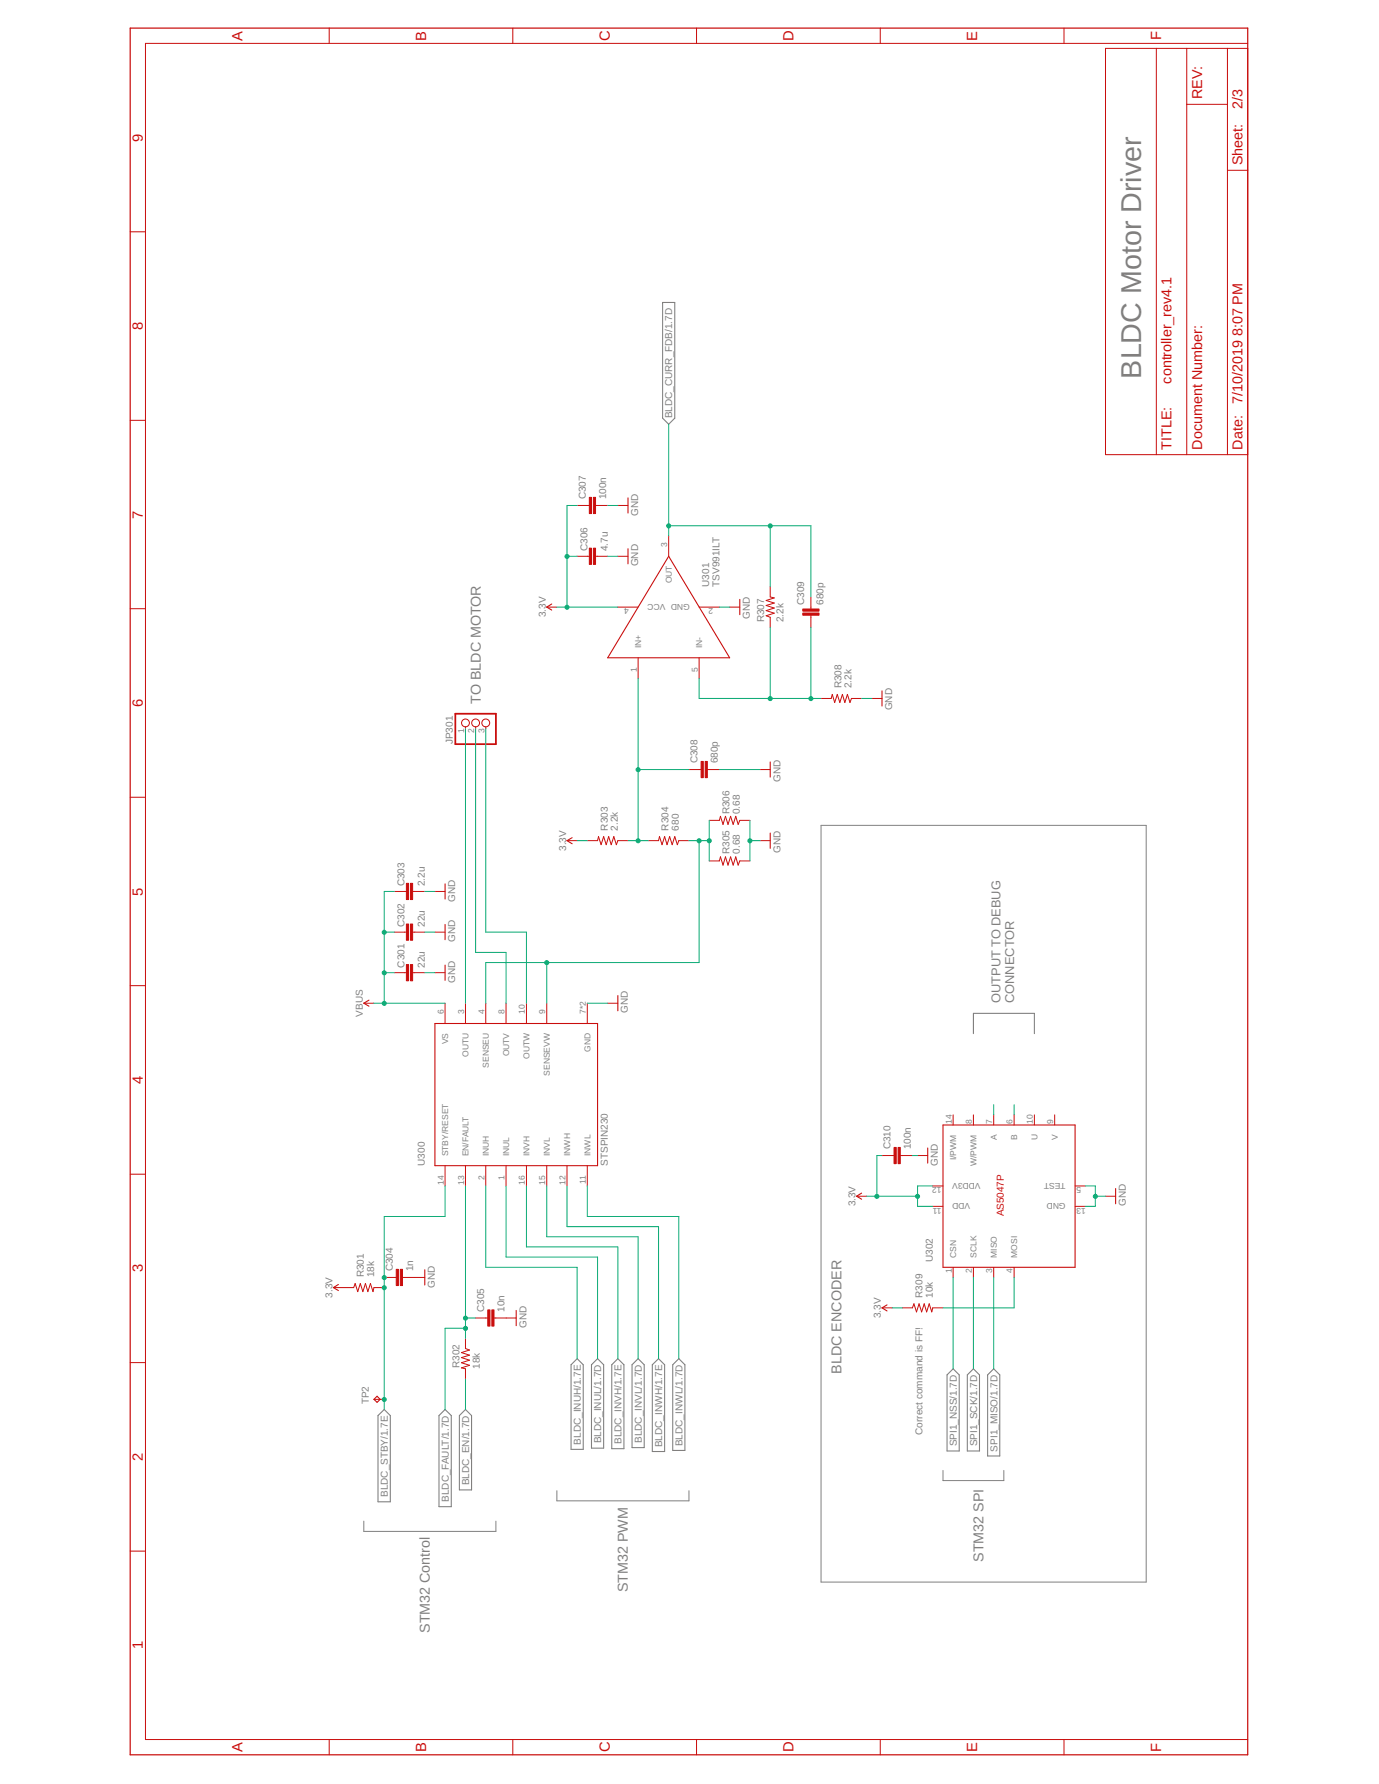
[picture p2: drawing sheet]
<svg xmlns="http://www.w3.org/2000/svg" width="216mm" height="279mm" viewBox="0 0 216 279" stroke-linecap="round" stroke-linejoin="round" font-family="sans-serif">
<path d="M128.5 129.3h51v118.5h-51zM57 238.2v1.6h20.6v-1.6M87.2 233.5v1.6h20.7v-1.6M147.6 230.3v1.6h9.6v-1.6" fill="none" stroke="#808080" stroke-width=".16"/>
<g fill="none" stroke="#808080" stroke-width=".17">
<path d="M103.7 47.4h1.9v18.1l-.9 .9-1-.9zM152.4 161.9v-3.2h9.5v3.2M90.4 212.8l.9 .9v13.3h-1.9v-13.3zM93.6 212.8l.9 .9v13.1h-1.9v-13.1zM96.7 212.8l1 .9v13.2h-1.9v-13.2zM99.9 212.8l1 .9v13h-1.9v-13zM102.1 213.7l1-.9 1 .9v13.6h-2zM106.3 212.8l.9 .9v13.5h-1.9v-13.5zM148.3 215.3l.9-.9 1 .9v11.9h-1.9zM152.4 214.4l1 .9v11.9h-2v-11.9zM155.6 214.4l.9 .9v12.7h-1.9v-12.7zM59.2 221.7l1-1 .9 1v13.5h-1.9z"/>
<path d="M69.7 220.7l1 1v14.3h-2v-14.3zM72.9 220.7l.9 1v11.6h-1.9v-11.6z"/>
</g>
<path d="M20.4 4.4h174.9v270.4h-174.9z" fill="none" stroke="#c90d0c" stroke-width=".19"/>
<g fill="none" stroke="#c90d0c" stroke-width=".16">
<path d="M51.5 4.4v2.4M80.3 4.4v2.4M109.1 4.4v2.4M137.8 4.4v2.4M166.6 4.4v2.4M173.1 7.6h22.2v63.6h-22.2zM181 7.6v63.6M185.8 7.6v63.6M185.8 16.3h6.4M192.2 7.6v63.6M195.3 6.8h-172.5v265.6h172.5M20.4 36.3h2.4"/>
<path d="M192.2 26.7h3.1M20.4 65.8h2.4M90.4 79.2h1.9M93.2 79.2h1.9M96.7 79.2h1.6M20.4 95.3h2.4M85.6 95.1h1.6M90.4 87.1h1.9M93.2 87.1h1.9M96.7 95.1h3.2M96.7 87.1h1.6M104.7 83.9v3.2"/>
<path d="M109.5 95.1h3.1M114.2 95.1h1.6M120.6 91.9v1.6l.6 .1-1.2 .4 1.2 .4-1.2 .4 1.2 .4-1.2 .4 1.2 .4-1.2 .4 .6 .3v1.6M127 93.5v1.9M127 96.4v1.9M72.9 113.8v.4M74.5 113.8v.4M76.1 113.8v.4M99.9 103v3.2M109.5 103v3.2M128.5 109.4h1.6l.2-.6 .4 1.2 .4-1.2 .4 1.2 .4-1.2 .4 1.2 .4-1.2 .4 1.2 .2-.6h1.6M136.5 109.4h1.6"/>
<path d="M20.4 124.9h2.4M61.7 139.6h1.9M64.6 139.6h1.9M68.1 139.6h1.6M88.8 131.7h1.6M91.9 131.7h1.7l.1-.7 .4 1.3 .4-1.3 .4 1.3 .4-1.3 .4 1.3 .4-1.3 .4 1.3 .2-.6h1.6M101.5 131.7h1.6l.2-.7 .4 1.3 .4-1.3 .3 1.3 .4-1.3 .4 1.3 .4-1.3 .4 1.3 .3-.6h1.6M107.9 120.5h1.9M110.7 120.5h1.9M111 134.8h1.6l.2-.6 .4 1.3 .4-1.3 .4 1.3 .4-1.3 .4 1.3 .4-1.3 .4 1.3 .2-.7h1.6M111 128.5h1.6l.2-.7 .4 1.3 .4-1.3 .4 1.3 .4-1.3 .4 1.3 .4-1.3 .4 1.3 .2-.6h1.6M119 131.7h1.6"/>
<path d="M119 120.5h1.6M20.4 154.4h2.4M57 157.1h1.5M61.7 152.3h1.9M61.7 146h1.9M64.6 152.3h1.9M64.6 146h1.9M68.1 152.3h1.6M68.1 146h1.6M69.7 157.1v3.2M72.9 157.1v3.2M76.1 157.1v3.2"/>
<path d="M79.2 157.1v3.2M82.4 157.1v3.2M85.6 157.1v3.2M91.9 157.1v3.2M95.1 157.1h1.6M149.2 174.6v1.6M152.4 174.6v1.6M155.6 174.6v1.6M158.8 174.6v1.6M161.9 174.6v1.6M165.1 174.6v1.6M20.4 183.9h2.4"/>
<path d="M69.7 182.6v3.1M72.9 182.6v3.1M76.1 182.6v3.1M79.2 182.6v3.1M82.4 182.6v3.1M85.6 182.6v3.1M88.8 182.6v3.1M91.9 182.6v3.1M134.1 187.3h1.6M138.1 181h1.9M140.9 181h2M143.7 181h1.5"/>
<path d="M146 188.9h1.6M146 185.7h1.6M149.2 198.5v1.6M152.4 198.5v1.6M155.6 198.5v1.6M158.8 198.5v1.6M168.3 188.9h1.6M168.3 185.7h1.6M173.1 187.3h1.6M20.4 213.4h2.4M52.2 201.7h3.2l.2-.7 .4 1.3 .4-1.3 .4 1.3 .4-1.3 .4 1.3 .4-1.3 .4 1.3 .1-.6h1.7M58.5 219.2h1.7"/>
<path d="M60.2 200.1h1.9M63 200.1h3.5M72.9 209.6v1.6l.6 .2-1.3 .4 1.3 .4-1.3 .4 1.3 .4-1.3 .4 1.3 .4-1.3 .4 .7 .2v1.6M74.5 206.4h1.9M77.3 206.4h3.5M138.1 204.8h1.6M141.3 204.8h1.6l.2-.6 .4 1.3 .4-1.3 .4 1.3 .4-1.3 .4 1.3 .4-1.3 .4 1.3 .1-.7h1.6M20.4 242.9h2.4M51.5 272.4v2.4M80.3 272.4v2.4M109.1 272.4v2.4M137.8 272.4v2.4"/>
<path d="M166.6 272.4v2.4"/>
<circle cx="72.9" cy="113.2" r=".61"/>
<circle cx="74.5" cy="113.2" r=".61"/>
<circle cx="76.1" cy="113.2" r=".61"/>
</g>
<g fill="none" stroke="#c90d0c" stroke-width=".17">
<path d="M98.3 78v2.3M86.4 94.6l-.8 .5 .8 .4M98.3 85.9v2.4M104.7 87.1l9.5 15.9h-19.1zM115.8 93.9v2.4M120.6 119.3v2.4M138.1 108.2v2.4M69.7 138.4v2.4M89.6 131.2l-.8 .5 .8 .4M120.6 130.5v2.4M57.8 156.6l-.8 .5 .8 .5M69.7 144.8v2.4"/>
<path d="M69.7 151.2v2.3M96.7 155.9v2.4M68.1 160.3h25.5v22.3h-25.5zM145.2 179.8v2.4M147.6 176.2h20.7v22.3h-20.7zM66.5 198.9v2.4M134.9 186.9l-.8 .4 .8 .5M174.7 186.1v2.4M53 201.2l-.8 .5 .8 .4M59 218.7l.5 .5-.5 .4-.5-.4zM80.8 205.2v2.4M138.9 204.4l-.8 .4 .8 .5"/>
</g>
<g fill="#c90d0c" stroke="#c90d0c" stroke-width=".16">
<path d="M77 205.1h.3v2.6h-.3z"/>
<path d="M76.4 205.1h.3v2.6h-.3z"/>
<path d="M140.6 179.7h.3v2.5h-.3z"/>
<path d="M140 179.7h.3v2.5h-.3z"/>
<path d="M92.9 77.9h.3v2.5h-.3z"/>
<path d="M92.3 77.9h.3v2.5h-.3z"/>
<path d="M125.7 96h2.5v.4h-2.5z"/>
<path d="M125.7 95.4h2.5v.3h-2.5z"/>
<path d="M110.4 119.3h.3v2.5h-.3z"/>
<path d="M109.8 119.3h.3v2.5h-.3z"/>
<path d="M64.3 151.1h.3v2.5h-.3z"/>
<path d="M63.6 151.1h.4v2.5h-.4z"/>
<path d="M64.3 144.7h.3v2.6h-.3z"/>
<path d="M63.6 144.7h.4v2.6h-.4z"/>
<path d="M64.3 138.3h.3v2.6h-.3z"/>
<path d="M63.6 138.3h.4v2.6h-.4z"/>
<path d="M92.9 85.9h.3v2.5h-.3z"/>
<path d="M92.3 85.9h.3v2.5h-.3z"/>
<path d="M62.7 198.8h.3v2.5h-.3z"/>
<path d="M62 198.8h.4v2.5h-.4z"/>
</g>
<path d="M71.3 111.8h6.3v4.7h-6.3z" fill="none" stroke="#c90d0c" stroke-width=".28"/>
<g fill="none" stroke="#0dab76" stroke-width=".16">
<path d="M90.4 79.2h-1.6v15.9M95.1 79.2h1.6M104.7 66.4v17.5M87.2 95.1h9.5M88.8 87.1h1.6M95.1 87.1h1.6M104.7 82.3h22.3v11.2M112.6 95.1h1.6M120.6 82.3v9.6M120.6 98.3v11.1M127 98.3v11.1M72.9 114.2v42.9"/>
<path d="M74.5 114.2v35h4.7v7.9M76.1 114.2v31.8h6.3v11.1M99.9 106.2v25.5M109.5 106.2v3.2h19M134.9 109.4h1.6M61.7 139.6h-1.5v17.5M66.5 139.6h1.6M90.4 131.7h1.5M98.3 131.7h3.2M99.9 120.5h8M107.9 131.7h3.1M109.5 131.7v19h-33.4v6.4"/>
<path d="M111 128.5v6.3M112.6 120.5h6.4M117.4 128.5v6.3M117.4 131.7h1.6M58.5 157.1h11.2M60.2 152.3h1.5M60.2 146h1.5M66.5 152.3h1.6M66.5 146h1.6M85.6 150.7v6.4M91.9 157.1h3.2M155.6 173v1.6"/>
<path d="M158.8 173v1.6M69.7 185.7v4.8h-9.5v30.2M72.9 185.7v23.9M76.1 185.7v12.8h14.3v14.3M79.2 185.7v11.2h14.4v15.9M82.4 185.7v9.6h14.3v17.5M85.6 185.7v8h14.3v19.1M88.8 185.7v6.4h14.3v20.7M91.9 185.7v4.8h14.4v22.3M135.7 187.3h8M138.1 181h-.8v6.3M142.9 181h.8"/>
<path d="M146 185.7h-2.3v3.2h2.3M169.9 185.7h1.6v3.2h-1.6M171.5 187.3h1.6M72.9 216v4.7M72.9 208h-3.2v12.7M72.9 206.4h1.6M139.7 204.8h1.6M149.2 200.1v14.3M152.4 200.1v14.3M155.6 200.1v14.3M158.8 200.1v4.7h-11.2"/>
</g>
<g fill="#0dab76" stroke="#0dab76" stroke-width=".16">
<circle cx="171.5" cy="187.4" r=".32"/>
<circle cx="117.4" cy="131.7" r=".32"/>
<circle cx="143.7" cy="187.4" r=".32"/>
<circle cx="137.3" cy="187.4" r=".32"/>
<circle cx="88.8" cy="95.1" r=".32"/>
<circle cx="88.8" cy="87.1" r=".32"/>
<circle cx="85.6" cy="150.8" r=".32"/>
<circle cx="111" cy="131.7" r=".32"/>
<circle cx="109.5" cy="131.7" r=".32"/>
<circle cx="104.7" cy="82.4" r=".32"/>
<circle cx="120.6" cy="82.4" r=".32"/>
<circle cx="60.2" cy="219.2" r=".32"/>
<circle cx="60.2" cy="201.7" r=".32"/>
<circle cx="60.2" cy="200.1" r=".32"/>
<circle cx="72.9" cy="208" r=".32"/>
<circle cx="72.9" cy="206.4" r=".32"/>
<circle cx="99.9" cy="131.7" r=".32"/>
<circle cx="99.9" cy="120.5" r=".32"/>
<circle cx="127" cy="109.4" r=".32"/>
<circle cx="120.6" cy="109.4" r=".32"/>
<circle cx="60.2" cy="157.1" r=".32"/>
<circle cx="60.2" cy="152.4" r=".32"/>
<circle cx="60.2" cy="146" r=".32"/>
</g>
<text font-size="4.5" fill="#808080" x="178.6" y="59.3" transform="rotate(-90 178.6 59.3)">BLDC Motor Driver</text>
<g font-size="2.3" fill="#c90d0c">
<text x="38" y="6.4" transform="rotate(-90 38 6.4)">A</text>
<text x="66.7" y="6.4" transform="rotate(-90 66.7 6.4)">B</text>
<text x="95.5" y="6.4" transform="rotate(-90 95.5 6.4)">C</text>
<text x="124.2" y="6.4" transform="rotate(-90 124.2 6.4)">D</text>
<text x="153" y="6.4" transform="rotate(-90 153 6.4)">E</text>
<text x="181.8" y="6.3" transform="rotate(-90 181.8 6.3)">F</text>
<text x="22.4" y="22.2" transform="rotate(-90 22.4 22.2)">9</text>
<text x="22.4" y="51.7" transform="rotate(-90 22.4 51.7)">8</text>
<text x="22.4" y="81.2" transform="rotate(-90 22.4 81.2)">7</text>
<text x="22.4" y="110.7" transform="rotate(-90 22.4 110.7)">6</text>
<text x="22.4" y="140.2" transform="rotate(-90 22.4 140.2)">5</text>
<text x="22.4" y="169.8" transform="rotate(-90 22.4 169.8)">4</text>
<text x="22.4" y="199.3" transform="rotate(-90 22.4 199.3)">3</text>
<text x="22.4" y="228.8" transform="rotate(-90 22.4 228.8)">2</text>
<text x="22.4" y="258.3" transform="rotate(-90 22.4 258.3)">1</text>
<text x="38" y="274.4" transform="rotate(-90 38 274.4)">A</text>
<text x="66.7" y="274.4" transform="rotate(-90 66.7 274.4)">B</text>
<text x="95.5" y="274.5" transform="rotate(-90 95.5 274.5)">C</text>
<text x="124.2" y="274.5" transform="rotate(-90 124.2 274.5)">D</text>
<text x="153" y="274.4" transform="rotate(-90 153 274.4)">E</text>
<text x="181.8" y="274.3" transform="rotate(-90 181.8 274.3)">F</text>
</g>
<g font-size="2.2" fill="#c90d0c">
<text x="188.2" y="15.5" transform="rotate(-90 188.2 15.5)">REV:</text>
<text x="194.6" y="17.1" transform="rotate(-90 194.6 17.1)">2/3</text>
<text x="194.6" y="25.9" transform="rotate(-90 194.6 25.9)">Sheet:</text>
<text x="194.6" y="52.7" transform="rotate(-90 194.6 52.7)">8:07 PM</text>
<text x="183.4" y="60.1" transform="rotate(-90 183.4 60.1)">controller_rev4.1</text>
<text x="194.6" y="63.3" transform="rotate(-90 194.6 63.3)">7/10/2019</text>
<text x="183.4" y="70.4" transform="rotate(-90 183.4 70.4)">TITLE:</text>
<text x="188.2" y="70.4" transform="rotate(-90 188.2 70.4)">Document Number:</text>
<text x="194.6" y="70.4" transform="rotate(-90 194.6 70.4)">Date:</text>
</g>
<g font-size="2.2" fill="#808080">
<text x="75.3" y="110.2" transform="rotate(-90 75.3 110.2)">TO BLDC MOTOR</text>
<text x="131.7" y="215.2" transform="rotate(-90 131.7 215.2)">BLDC ENCODER</text>
<text x="154" y="244.6" transform="rotate(-90 154 244.6)">STM32 SPI</text>
<text x="98.3" y="249.4" transform="rotate(-90 98.3 249.4)">STM32 PWM</text>
<text x="67.3" y="255.7" transform="rotate(-90 67.3 255.7)">STM32 Control</text>
</g>
<g font-size="2" fill="#808080">
<text x="156.6" y="157.1" transform="rotate(-90 156.6 157.1)">OUTPUT TO DEBUG</text>
<text x="158.8" y="157.1" transform="rotate(-90 158.8 157.1)">CONNECTOR</text>
</g>
<g font-size="1.6" fill="#808080">
<text x="105.2" y="65.5" transform="rotate(-90 105.2 65.5)">BLDC_CURR_FDB/1.7D</text>
<text x="91.7" y="78.2" transform="rotate(-90 91.7 78.2)">C307</text>
<text x="94.9" y="78.2" transform="rotate(-90 94.9 78.2)">100n</text>
<text x="99.9" y="80.8" transform="rotate(-90 99.9 80.8)">GND</text>
<text x="92" y="86.3" transform="rotate(-90 92 86.3)">C306</text>
<text x="95.1" y="86.3" transform="rotate(-90 95.1 86.3)">4.7u</text>
<text x="99.9" y="88.7" transform="rotate(-90 99.9 88.7)">GND</text>
<text x="111" y="91.9" transform="rotate(-90 111 91.9)">U301</text>
<text x="112.6" y="91.9" transform="rotate(-90 112.6 91.9)">TSV991ILT</text>
<text x="125.9" y="94.8" transform="rotate(-90 125.9 94.8)">C309</text>
<text x="128.9" y="94.8" transform="rotate(-90 128.9 94.8)">680p</text>
<text x="85.4" y="96.7" transform="rotate(-90 85.4 96.7)">3.3V</text>
<text x="117.4" y="97" transform="rotate(-90 117.4 97)">GND</text>
<text x="119.7" y="97.5" transform="rotate(-90 119.7 97.5)">R307</text>
<text x="122.7" y="97.5" transform="rotate(-90 122.7 97.5)">2.2k</text>
<text x="131.7" y="107.8" transform="rotate(-90 131.7 107.8)">R308</text>
<text x="133.3" y="107.8" transform="rotate(-90 133.3 107.8)">2.2k</text>
<text x="139.7" y="111.3" transform="rotate(-90 139.7 111.3)">GND</text>
<text x="70.9" y="116.5" transform="rotate(-90 70.9 116.5)">JP301</text>
<text x="109.2" y="119.6" transform="rotate(-90 109.2 119.6)">C308</text>
<text x="112.4" y="119.6" transform="rotate(-90 112.4 119.6)">680p</text>
<text x="122.2" y="122.4" transform="rotate(-90 122.2 122.4)">GND</text>
<text x="95.1" y="130.1" transform="rotate(-90 95.1 130.1)">R303</text>
<text x="96.7" y="130.1" transform="rotate(-90 96.7 130.1)">2.2k</text>
<text x="104.7" y="130.1" transform="rotate(-90 104.7 130.1)">R304</text>
<text x="106.3" y="130.1" transform="rotate(-90 106.3 130.1)">680</text>
<text x="114.2" y="127.5" transform="rotate(-90 114.2 127.5)">R306</text>
<text x="115.8" y="127.5" transform="rotate(-90 115.8 127.5)">0.68</text>
<text x="88.6" y="133.3" transform="rotate(-90 88.6 133.3)">3.3V</text>
<text x="114.2" y="133.7" transform="rotate(-90 114.2 133.7)">R305</text>
<text x="115.8" y="133.7" transform="rotate(-90 115.8 133.7)">0.68</text>
<text x="122.2" y="133.5" transform="rotate(-90 122.2 133.5)">GND</text>
<text x="63.3" y="138.8" transform="rotate(-90 63.3 138.8)">C303</text>
<text x="66.5" y="138.8" transform="rotate(-90 66.5 138.8)">2.2u</text>
<text x="71.3" y="141.2" transform="rotate(-90 71.3 141.2)">GND</text>
<text x="63.3" y="145.2" transform="rotate(-90 63.3 145.2)">C302</text>
<text x="66.5" y="145.2" transform="rotate(-90 66.5 145.2)">22u</text>
<text x="71.3" y="147.6" transform="rotate(-90 71.3 147.6)">GND</text>
<text x="63.3" y="151.5" transform="rotate(-90 63.3 151.5)">C301</text>
<text x="66.5" y="151.5" transform="rotate(-90 66.5 151.5)">22u</text>
<text x="71.3" y="153.9" transform="rotate(-90 71.3 153.9)">GND</text>
<text x="56.8" y="159.2" transform="rotate(-90 56.8 159.2)">VBUS</text>
<text x="98.3" y="158.7" transform="rotate(-90 98.3 158.7)">GND</text>
<text x="66.5" y="182.6" transform="rotate(-90 66.5 182.6)">U300</text>
<text x="95.1" y="182.6" transform="rotate(-90 95.1 182.6)">STSPIN230</text>
<text x="139.4" y="180" transform="rotate(-90 139.4 180)">C310</text>
<text x="142.6" y="180" transform="rotate(-90 142.6 180)">100n</text>
<text x="146.8" y="182.6" transform="rotate(-90 146.8 182.6)">GND</text>
<text x="134" y="188.9" transform="rotate(-90 134 188.9)">3.3V</text>
<text x="176.3" y="188.9" transform="rotate(-90 176.3 188.9)">GND</text>
<text x="146" y="197.7" transform="rotate(-90 146 197.7)">U302</text>
<text x="52" y="203.3" transform="rotate(-90 52 203.3)">3.3V</text>
<text x="57" y="200.1" transform="rotate(-90 57 200.1)">R301</text>
<text x="58.6" y="200.1" transform="rotate(-90 58.6 200.1)">18k</text>
<text x="61.5" y="199.1" transform="rotate(-90 61.5 199.1)">C304</text>
<text x="64.7" y="199.1" transform="rotate(-90 64.7 199.1)">1n</text>
<text x="68.1" y="201.7" transform="rotate(-90 68.1 201.7)">GND</text>
<text x="144.4" y="203.2" transform="rotate(-90 144.4 203.2)">R309</text>
<text x="146" y="203.2" transform="rotate(-90 146 203.2)">10k</text>
<text x="75.8" y="205.5" transform="rotate(-90 75.8 205.5)">C305</text>
<text x="79" y="205.5" transform="rotate(-90 79 205.5)">10n</text>
<text x="82.4" y="208" transform="rotate(-90 82.4 208)">GND</text>
<text x="137.9" y="206.4" transform="rotate(-90 137.9 206.4)">3.3V</text>
<text x="71.9" y="214.2" transform="rotate(-90 71.9 214.2)">R302</text>
<text x="75.1" y="214.4" transform="rotate(-90 75.1 214.4)">18k</text>
<text x="57.8" y="219.9" transform="rotate(-90 57.8 219.9)">TP2</text>
<text x="90.9" y="226.2" transform="rotate(-90 90.9 226.2)">BLDC_INUH/1.7E</text>
<text x="94.1" y="226.1" transform="rotate(-90 94.1 226.1)">BLDC_INUL/1.7D</text>
<text x="97.3" y="226.1" transform="rotate(-90 97.3 226.1)">BLDC_INVH/1.7E</text>
<text x="100.5" y="226" transform="rotate(-90 100.5 226)">BLDC_INVL/1.7D</text>
<text x="103.7" y="226.7" transform="rotate(-90 103.7 226.7)">BLDC_INWH/1.7E</text>
<text x="106.8" y="226.5" transform="rotate(-90 106.8 226.5)">BLDC_INWL/1.7D</text>
<text x="144.4" y="224.7" transform="rotate(-90 144.4 224.7)">Correct command is FF!</text>
<text x="149.8" y="226.5" transform="rotate(-90 149.8 226.5)">SPI1_NSS/1.7D</text>
<text x="153" y="226.5" transform="rotate(-90 153 226.5)">SPI1_SCK/1.7D</text>
<text x="156.1" y="227.3" transform="rotate(-90 156.1 227.3)">SPI1_MISO/1.7D</text>
<text x="73.4" y="232.6" transform="rotate(-90 73.4 232.6)">BLDC_EN/1.7D</text>
<text x="60.7" y="234.4" transform="rotate(-90 60.7 234.4)">BLDC_STBY/1.7E</text>
<text x="70.3" y="235.2" transform="rotate(-90 70.3 235.2)">BLDC_FAULT/1.7D</text>
</g>
<text font-size="1.6" fill="#c90d0c" x="157.2" y="190.5" transform="rotate(-90 157.2 190.5)">AS5047P</text>
<g font-size="1.3" fill="#808080">
<text x="104.5" y="85.7" transform="rotate(-90 104.5 85.7)">3</text>
<text x="98.4" y="95.3" transform="rotate(-180 98.4 95.3)">4</text>
<text x="105.2" y="91.4" transform="rotate(-90 105.2 91.4)">OUT</text>
<text x="108" y="94.6" transform="rotate(-180 108 94.6)">GND VCC</text>
<text x="111.7" y="95.3" transform="rotate(-180 111.7 95.3)">2</text>
<text x="100.4" y="101.6" transform="rotate(-90 100.4 101.6)">IN+</text>
<text x="109.9" y="101.6" transform="rotate(-90 109.9 101.6)">IN-</text>
<text x="99.7" y="105.2" transform="rotate(-90 99.7 105.2)">1</text>
<text x="109.2" y="105.2" transform="rotate(-90 109.2 105.2)">5</text>
<text x="72.6" y="114.8" transform="rotate(-90 72.6 114.8)">1</text>
<text x="74.2" y="114.8" transform="rotate(-90 74.2 114.8)">2</text>
<text x="75.8" y="114.8" transform="rotate(-90 75.8 114.8)">3</text>
<text x="69.5" y="158.8" transform="rotate(-90 69.5 158.8)">6</text>
<text x="72.6" y="158.8" transform="rotate(-90 72.6 158.8)">3</text>
<text x="75.8" y="158.8" transform="rotate(-90 75.8 158.8)">4</text>
<text x="79" y="158.8" transform="rotate(-90 79 158.8)">8</text>
<text x="82.2" y="158.8" transform="rotate(-90 82.2 158.8)">10</text>
<text x="85.4" y="158.8" transform="rotate(-90 85.4 158.8)">9</text>
<text x="91.7" y="158.8" transform="rotate(-90 91.7 158.8)">7*2</text>
<text x="70.2" y="163.5" transform="rotate(-90 70.2 163.5)">VS</text>
<text x="73.3" y="165.5" transform="rotate(-90 73.3 165.5)">OUTU</text>
<text x="76.5" y="167.2" transform="rotate(-90 76.5 167.2)">SENSEU</text>
<text x="79.7" y="165.4" transform="rotate(-90 79.7 165.4)">OUTV</text>
<text x="82.9" y="165.9" transform="rotate(-90 82.9 165.9)">OUTW</text>
<text x="92.4" y="164.7" transform="rotate(-90 92.4 164.7)">GND</text>
<text x="86.1" y="168.5" transform="rotate(-90 86.1 168.5)">SENSEVW</text>
<text x="149" y="176" transform="rotate(-90 149 176)">14</text>
<text x="152.2" y="176" transform="rotate(-90 152.2 176)">8</text>
<text x="155.4" y="176" transform="rotate(-90 155.4 176)">7</text>
<text x="156.1" y="178.6" transform="rotate(-90 156.1 178.6)">A</text>
<text x="158.5" y="176" transform="rotate(-90 158.5 176)">6</text>
<text x="159.2" y="178.6" transform="rotate(-90 159.2 178.6)">B</text>
<text x="161.7" y="176" transform="rotate(-90 161.7 176)">10</text>
<text x="162.4" y="178.6" transform="rotate(-90 162.4 178.6)">U</text>
<text x="164.9" y="176" transform="rotate(-90 164.9 176)">9</text>
<text x="165.6" y="178.6" transform="rotate(-90 165.6 178.6)">V</text>
<text x="69.5" y="185.5" transform="rotate(-90 69.5 185.5)">14</text>
<text x="70.2" y="181.1" transform="rotate(-90 70.2 181.1)">STBY/RESET</text>
<text x="72.6" y="185.5" transform="rotate(-90 72.6 185.5)">13</text>
<text x="73.3" y="181.1" transform="rotate(-90 73.3 181.1)">EN/FAULT</text>
<text x="75.8" y="184.8" transform="rotate(-90 75.8 184.8)">2</text>
<text x="76.5" y="181.1" transform="rotate(-90 76.5 181.1)">INUH</text>
<text x="79" y="184.8" transform="rotate(-90 79 184.8)">1</text>
<text x="79.7" y="181.1" transform="rotate(-90 79.7 181.1)">INUL</text>
<text x="82.2" y="185.5" transform="rotate(-90 82.2 185.5)">16</text>
<text x="82.9" y="181.1" transform="rotate(-90 82.9 181.1)">INVH</text>
<text x="85.4" y="185.5" transform="rotate(-90 85.4 185.5)">15</text>
<text x="86.1" y="181.1" transform="rotate(-90 86.1 181.1)">INVL</text>
<text x="88.6" y="185.5" transform="rotate(-90 88.6 185.5)">12</text>
<text x="89.3" y="181.1" transform="rotate(-90 89.3 181.1)">INWH</text>
<text x="91.7" y="185.4" transform="rotate(-90 91.7 185.4)">11</text>
<text x="92.4" y="181.1" transform="rotate(-90 92.4 181.1)">INWL</text>
<text x="147.4" y="186" transform="rotate(-180 147.4 186)">12</text>
<text x="149.7" y="181.8" transform="rotate(-90 149.7 181.8)">I/PWM</text>
<text x="152.9" y="182.7" transform="rotate(-90 152.9 182.7)">W/PWM</text>
<text x="153.5" y="185.3" transform="rotate(-180 153.5 185.3)">VDD3V</text>
<text x="166.8" y="185.3" transform="rotate(-180 166.8 185.3)">TEST</text>
<text x="169.3" y="186" transform="rotate(-180 169.3 186)">5</text>
<text x="147.4" y="189.2" transform="rotate(-180 147.4 189.2)">11</text>
<text x="151.9" y="188.5" transform="rotate(-180 151.9 188.5)">VDD</text>
<text x="166.8" y="188.5" transform="rotate(-180 166.8 188.5)">GND</text>
<text x="170" y="189.2" transform="rotate(-180 170 189.2)">13</text>
<text x="149.7" y="197" transform="rotate(-90 149.7 197)">CSN</text>
<text x="152.9" y="197" transform="rotate(-90 152.9 197)">SCLK</text>
<text x="156.1" y="197" transform="rotate(-90 156.1 197)">MISO</text>
<text x="159.2" y="197" transform="rotate(-90 159.2 197)">MOSI</text>
<text x="149" y="199.4" transform="rotate(-90 149 199.4)">1</text>
<text x="152.2" y="199.4" transform="rotate(-90 152.2 199.4)">2</text>
<text x="155.4" y="199.4" transform="rotate(-90 155.4 199.4)">3</text>
<text x="158.5" y="199.4" transform="rotate(-90 158.5 199.4)">4</text>
</g>
</svg>
